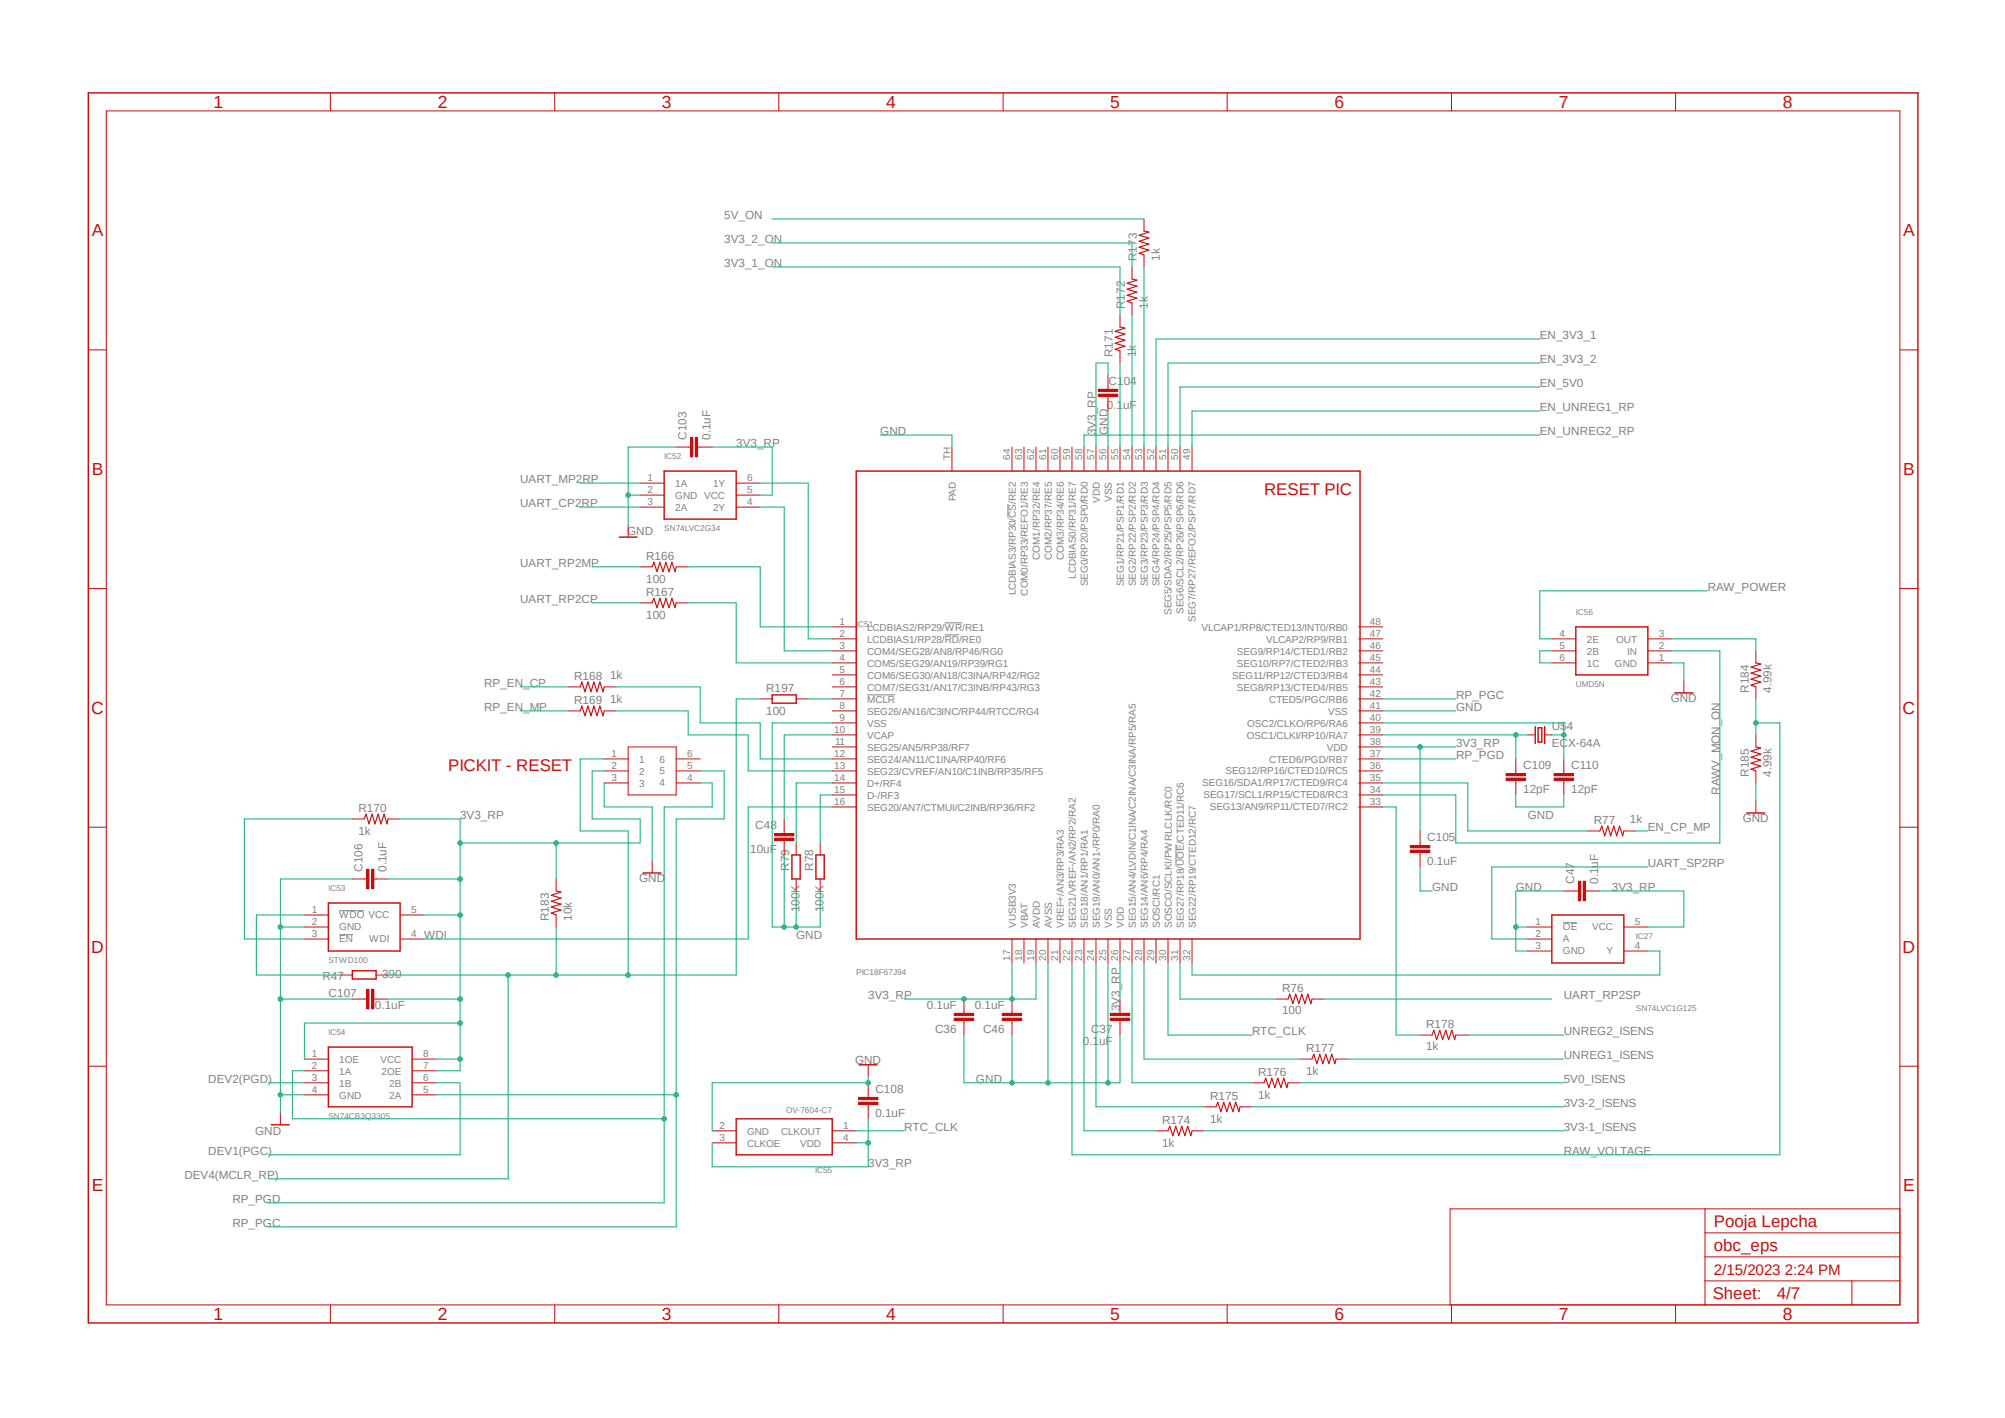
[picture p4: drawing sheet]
<svg xmlns="http://www.w3.org/2000/svg" width="297mm" height="210mm" viewBox="0 0 297 210" stroke-linecap="round" stroke-linejoin="round" font-family="sans-serif">
<path d="M12.7 13.5l271.7 182.8M284.4 13.5l-271.7 182.8" fill="none" stroke="#fff" stroke-width=".15"/>
<path d="M149.3 74.6v2.1M140 92.2h2.5M140 94h2.1M128.4 102.9h4.2M50.2 134.9h3.8M50.2 138.4h2.1M174.2 125.1v3.1M231.5 136.7h2.1" fill="none" stroke="#808080" stroke-width=".15"/>
<g fill="none" stroke="#c90d0c" stroke-width=".15">
<path d="M15.7 16.4h265.7v176.9h-265.7zM48.9 13.8v2.6M82.2 13.8v2.6M115.4 13.8v2.6M148.6 13.8v2.6M181.8 13.8v2.6M215 13.8v2.6M248.2 13.8v2.6M167.7 39.5v1.8M169.5 32.4v1.8M169.5 37.8v1.7M13.1 51.8h2.6"/>
<path d="M162.7 57.7h2.9v.3h-2.9zM162.7 58.4h2.9v.3h-2.9zM164.1 55.5v2.2M164.1 58.7v2.2M165.9 46.7v1.7M165.9 52v1.8M167.7 44.9v1.8M281.4 51.8h2.7M93 77.8v1.7M94.8 71.5h3.6M94.8 73.3h3.6M94.8 75.1h3.6"/>
<path d="M100.2 66.2h2.1M102.3 64.8h.3v2.8h-.3zM103 64.8h.3v2.8h-.3zM103.3 66.2h2.2M109.1 71.5h3.5M109.1 73.3h3.5M109.1 75.1h3.5M141 66.2v3.6M149.9 66.2v3.6M151.7 66.2v3.6M153.5 66.2v3.6M155.2 66.2v3.6"/>
<path d="M157 66.2v3.6M158.8 66.2v3.6M160.6 66.2v3.6M162.3 66.2v3.6M164.1 66.2v3.6M165.9 66.2v3.6M167.7 66.2v3.6M169.5 66.2v3.6M171.2 66.2v3.6M173 66.2v3.6M174.8 66.2v3.6M176.6 66.2v3.6"/>
<path d="M13.1 87.2h2.6M94.8 83.9h1.8M94.8 89.3h1.8M100.2 83.9h1.7M100.2 89.3h1.7M123.3 92.8h3.5M123.3 94.6h3.5M123.3 96.4h3.5M123.3 98.2h3.5M123.3 99.9h3.5M201.3 92.8h3.5M201.3 94.6h3.5"/>
<path d="M201.3 96.4h3.5M201.3 98.2h3.5M201.3 99.9h3.5M229.9 94.6h3.5M229.9 96.4h3.5M229.9 98.2h3.5M244.1 94.6h3.5M244.1 96.4h3.5M244.1 98.2h3.5M260.1 96.4v1.8M281.4 87.2h2.7M84.2 101.7h1.7"/>
<path d="M84.2 105.3h1.7M89.5 101.7h1.8M89.5 105.3h1.8M89.5 112.4h3.5M89.5 114.2h3.5M89.5 116h3.5M93 110.6h7.2v7.1h-7.2zM100.2 112.4h3.5M100.2 114.2h3.5M100.2 116h3.5M112.6 103.5h1.8M117.9 103.5h1.8"/>
<path d="M123.3 101.7h3.5M123.3 103.5h3.5M123.3 105.3h3.5M123.3 107.1h3.5M123.3 108.8h3.5M123.3 110.6h3.5M123.3 112.4h3.5M123.3 114.2h3.5M123.3 116h3.5M123.3 117.7h3.5M123.3 119.5h3.5M201.3 101.7h3.5"/>
<path d="M201.3 103.5h3.5M201.3 105.3h3.5M201.3 107.1h3.5M201.3 108.8h3.5M201.3 110.6h3.5M201.3 112.4h3.5M201.3 114.2h3.5M201.3 116h3.5M201.3 117.7h3.5M201.3 119.5h3.5M223.1 115.2h2.9v.4h-2.9zM223.1 114.6h2.9v.3h-2.9z"/>
<path d="M224.5 112.4v2.1M224.5 115.6v2.1M226.3 108.8h1.1M228.8 108.8h1.1M230.2 115.2h2.9v.4h-2.9zM230.2 114.6h2.9v.3h-2.9zM231.6 112.4v2.1M231.6 115.6v2.1M249.4 100.8v1.8M260.1 101.7v1.8M260.1 108.8v1.8M260.1 114.2v1.8"/>
<path d="M260.1 118.6v1.8M13.1 122.5h2.6M45.1 135.5h3.5M45.1 137.3h3.5M45.1 139.1h3.5M52.2 130.2h2.1M52.2 121.3h1.7M54.3 128.7h.4v2.9h-.4zM55 128.7h.4v2.9h-.4zM55.4 130.2h2.1M57.5 121.3h1.8M59.3 135.5h3.5"/>
<path d="M59.3 139.1h3.5M82.4 130.2v1.8M82.4 135.5v1.8M96.6 127.5v1.8M114.7 124.1h2.9v.4h-2.9zM114.7 123.4h2.9v.4h-2.9zM116.2 121.3v2.1M116.2 124.5v2.1M117.9 124.8v1.8M117.9 130.2v1.8M121.5 124.8v1.8M121.5 130.2v1.8"/>
<path d="M149.9 139.1v3.5M151.7 139.1v3.5M153.5 139.1v3.5M155.2 139.1v3.5M157 139.1v3.5M158.8 139.1v3.5M160.6 139.1v3.5M162.3 139.1v3.5M164.1 139.1v3.5M165.9 139.1v3.5M167.7 139.1v3.5M169.5 139.1v3.5"/>
<path d="M171.2 139.1v3.5M173 139.1v3.5M174.8 139.1v3.5M176.6 139.1v3.5M208.9 125.9h2.9v.3h-2.9zM208.9 125.2h2.9v.4h-2.9zM210.4 123.1v2.1M210.4 126.3v2.1M226.3 137.3h3.6M226.3 139.1h3.6M231.6 132h2.2M233.8 130.5h.3v2.9h-.3z"/>
<path d="M234.5 130.5h.4v2.9h-.4zM234.9 132h2.1M235.2 123.1h1.8M240.5 137.3h3.6M240.5 123.1h1.8M281.4 122.5h2.7M13.1 157.9h2.6M45.1 156.8h3.5M45.1 158.6h3.5M50.4 144.4h1.8M52.2 148h2.1M54.3 146.5h.4v2.9h-.4z"/>
<path d="M55 146.5h.4v2.9h-.4zM55.4 148h2.1M55.7 144.4h1.8M61 156.8h3.6M61 158.6h3.6M128.6 157.7v1.8M141.4 150.1h2.8v.3h-2.8zM141.4 150.8h2.8v.3h-2.8zM142.8 148v2.1M142.8 151.1v2.2M148.5 150.1h2.8v.3h-2.8zM148.5 150.8h2.8v.3h-2.8z"/>
<path d="M149.9 148v2.1M149.9 151.1v2.2M164.5 150.1h2.8v.3h-2.8zM164.5 150.8h2.8v.3h-2.8zM165.9 148v2.1M165.9 151.1v2.2M189 148h1.8M192.6 156.8h1.8M194.4 148h1.7M197.9 156.8h1.8M210.4 153.3h1.7M215.6 153.3h1.8"/>
<path d="M226.3 140.8h3.6M240.5 140.8h3.6M281.4 157.9h2.7M41.5 164.8v1.8M45.1 160.4h3.5M45.1 162.1h3.5M61 160.4h3.6M61 162.1h3.6M105.5 167.5h3.6M105.5 169.2h3.6M123.3 167.5h3.5M123.3 169.2h3.5"/>
<path d="M127.2 163.2h2.8v.4h-2.8zM127.2 162.5h2.8v.4h-2.8zM128.6 160.4v2.1M128.6 163.6v2.1M171.2 167.5h1.8M176.6 167.5h1.8M178.4 163.9h1.7M183.7 163.9h1.8M185.5 160.4h1.7M190.8 160.4h1.8M252.6 179v14.3M281.4 179h-66.6v14.3"/>
<path d="M48.9 193.3v2.6M82.2 193.3v2.6M115.4 193.3v2.6M148.6 193.3v2.6M181.8 193.3v2.6M215 193.3v2.6M248.2 193.3v2.6M252.6 189.7h28.8M252.6 186.1h28.8M252.6 182.6h28.8M274.3 189.7v3.6"/>
</g>
<g fill="none" stroke="#c90d0c" stroke-width=".21">
<path d="M13.1 13.8h271v182.1h-271zM91.7 79.5h2.7M98.4 69.8h10.7v7.1h-10.7zM126.8 69.8h74.7v69.3h-74.7zM233.4 92.8h10.7v7.1h-10.7zM114.4 102.9h3.5v1.2h-3.5zM227.4 107.6v2.5M227.8 107.8h.6v2.1h-.6zM228.8 107.6v2.5M248.1 102.6h2.7M48.6 133.7h10.7v7.1h-10.7zM95.2 129.3h2.7"/>
<path d="M117.3 126.6h1.2v3.6h-1.2zM120.9 126.6h1.2v3.6h-1.2zM229.9 135.5h10.6v7.1h-10.6zM258.7 120.4h2.7M48.6 155.1h12.4v8.8h-12.4zM52.2 143.8h3.5v1.2h-3.5zM127.3 157.7h2.6M40.2 166.6h2.6M109.1 165.7h14.2v5.3h-14.2z"/>
</g>
<g fill="none" stroke="#c90d0c" stroke-width=".34">
<path d="M162.7 57.8h2.9M162.7 58.5h2.9M102.4 64.8v2.8M103.2 64.8v2.8M223.1 115.4h2.9M223.1 114.7h2.9M230.2 115.4h2.9M230.2 114.7h2.9M54.5 128.7v2.9M55.2 128.7v2.9M114.7 124.3h2.9M114.7 123.6h2.9"/>
<path d="M208.9 126.1h2.9M208.9 125.4h2.9M234 130.5v2.9M234.7 130.5v2.9M54.5 146.5v2.9M55.2 146.5v2.9M141.4 150.2h2.8M141.4 151h2.8M148.5 150.2h2.8M148.5 151h2.8M164.5 150.2h2.8M164.5 151h2.8"/>
<path d="M127.2 163.4h2.8M127.2 162.7h2.8"/>
</g>
<g fill="none" stroke="#c90d0c" stroke-width=".17">
<path d="M169.5 34.2l.7 .2-1.5 .4 1.5 .5-1.5 .4 1.5 .5-1.5 .4 1.5 .4-1.5 .5 .8 .3M165.9 48.4l.7 .2-1.4 .5 1.4 .4-1.4 .5 1.4 .4-1.4 .4 1.4 .5-1.4 .4 .7 .3M167.7 41.3l.7 .2-1.4 .5 1.4 .4-1.4 .4 1.4 .5-1.4 .4 1.4 .5-1.4 .4 .7 .3M96.6 83.9l.3-.6 .4 1.4 .4-1.4 .5 1.4 .4-1.4 .5 1.4 .4-1.4 .5 1.4 .2-.8M96.6 89.3l.3-.7 .4 1.4 .4-1.4 .5 1.4 .4-1.4 .5 1.4 .4-1.4 .5 1.4 .2-.7M260.1 98.2l.7 .1-1.4 .5 1.4 .4-1.4 .5 1.4 .4-1.4 .5 1.4 .4-1.4 .5 .7 .2M85.9 101.7l.3-.7 .5 1.4 .4-1.4 .4 1.4 .5-1.4 .4 1.4 .5-1.4 .4 1.4 .2-.7M85.9 105.3l.3-.7 .5 1.4 .4-1.4 .4 1.4 .5-1.4 .4 1.4 .5-1.4 .4 1.4 .2-.7M260.1 110.6l.7 .2-1.4 .5 1.4 .4-1.4 .4 1.4 .5-1.4 .4 1.4 .5-1.4 .4 .7 .3M53.9 121.3l.3-.7 .5 1.4 .4-1.4 .4 1.4 .5-1.4 .4 1.4 .5-1.4 .4 1.4 .2-.7M82.4 132l.7 .1-1.4 .5 1.4 .4-1.4 .5 1.4 .4-1.4 .4 1.4 .5-1.4 .4 .7 .3M237 123.1l.3-.8 .4 1.5 .5-1.5 .4 1.5 .5-1.5 .4 1.5 .4-1.5 .5 1.5 .1-.7"/>
<path d="M190.8 148l.3-.8 .4 1.4 .4-1.4 .5 1.4 .4-1.4 .5 1.4 .4-1.4 .5 1.4 .2-.6M194.4 156.8l.2-.7 .5 1.4 .4-1.4 .5 1.4 .4-1.4 .4 1.4 .5-1.4 .4 1.4 .2-.7M212.1 153.3l.3-.7 .4 1.4 .5-1.4 .4 1.4 .5-1.4 .4 1.4 .5-1.4 .4 1.4 .1-.7M173 167.5l.3-.7 .4 1.4 .5-1.4 .4 1.4 .4-1.4 .5 1.4 .4-1.4 .5 1.4 .2-.7M180.1 163.9l.3-.7 .4 1.4 .5-1.4 .4 1.4 .5-1.4 .4 1.4 .4-1.4 .5 1.4 .2-.7M187.2 160.4l.3-.7 .5 1.4 .4-1.4 .4 1.4 .5-1.4 .4 1.4 .5-1.4 .4 1.4 .2-.7"/>
</g>
<path d="M93 73.3h1.8M100.2 66.2h-7.2v11.6" fill="none" stroke="#0dab76" stroke-width=".15"/>
<circle cx="93.1" cy="73.3" r=".33" fill="#0dab76"/>
<g fill="none" stroke="#0dab76" stroke-width=".15">
<path d="M41.5 137.3h3.6M52.2 130.2h-10.7v34.6"/>
<circle cx="93.1" cy="73.3" r=".33"/>
</g>
<circle cx="41.5" cy="137.3" r=".33" fill="#0dab76"/>
<g fill="none" stroke="#0dab76" stroke-width=".15">
<path d="M41.5 148h10.7"/>
<circle cx="41.5" cy="137.3" r=".33"/>
</g>
<circle cx="41.5" cy="148" r=".33" fill="#0dab76"/>
<g fill="none" stroke="#0dab76" stroke-width=".15">
<path d="M41.5 162.1h3.6"/>
<circle cx="41.5" cy="148" r=".33"/>
</g>
<circle cx="41.5" cy="162.1" r=".33" fill="#0dab76"/>
<g fill="none" stroke="#0dab76" stroke-width=".15">
<path d="M128.6 159.5v.9h-23.1v7.1"/>
<circle cx="41.5" cy="162.1" r=".33"/>
</g>
<circle cx="128.6" cy="160.4" r=".33" fill="#0dab76"/>
<g fill="none" stroke="#0dab76" stroke-width=".15">
<path d="M247.6 98.2h1.8v2.6M89.5 116v3.5h7.1v8M260.1 116v2.6M149.9 153.3v7.1M155.2 142.6v17.8h-12.4v-7.1"/>
<circle cx="128.6" cy="160.4" r=".33"/>
</g>
<circle cx="149.9" cy="160.4" r=".33" fill="#0dab76"/>
<g fill="none" stroke="#0dab76" stroke-width=".15">
<path d="M165.9 153.3v7.1h-1.8"/>
<circle cx="149.9" cy="160.4" r=".33"/>
</g>
<circle cx="155.2" cy="160.4" r=".33" fill="#0dab76"/>
<g fill="none" stroke="#0dab76" stroke-width=".15">
<path d="M164.1 142.6v17.8h-8.9"/>
<circle cx="155.2" cy="160.4" r=".33"/>
</g>
<circle cx="164.1" cy="160.4" r=".33" fill="#0dab76"/>
<g fill="none" stroke="#0dab76" stroke-width=".15">
<path d="M204.8 105.3h10.8M224.5 117.7v1.8h7.1v-1.8M210.4 128.4v3.6h1.7M224.5 137.3h1.8M231.6 132h-7.1v8.8h1.8"/>
<circle cx="164.1" cy="160.4" r=".33"/>
</g>
<circle cx="224.5" cy="137.3" r=".33" fill="#0dab76"/>
<g fill="none" stroke="#0dab76" stroke-width=".15">
<path d="M164.1 60.9v5.3M116.2 126.6v10.7h5.3v-5.3M117.9 132v5.3"/>
<circle cx="224.5" cy="137.3" r=".33"/>
</g>
<circle cx="117.9" cy="137.3" r=".33" fill="#0dab76"/>
<g fill="none" stroke="#0dab76" stroke-width=".15">
<path d="M123.3 107.1h-8.9v30.2h1.8"/>
<circle cx="117.9" cy="137.3" r=".33"/>
</g>
<circle cx="116.2" cy="137.3" r=".33" fill="#0dab76"/>
<g fill="none" stroke="#0dab76" stroke-width=".15">
<path d="M114.4 32.4h55.1M114.4 39.5h51.5v7.2M228.1 50.2h-56.9v16M228.1 57.3h-53.3v8.9M105.5 66.2h8.9v7.1h-1.8M130.4 64.4h10.6v1.8M57.5 130.2h10.7v28.4h-3.6M57.5 148h10.7"/>
<circle cx="116.2" cy="137.3" r=".33"/>
</g>
<circle cx="68.2" cy="148" r=".33" fill="#0dab76"/>
<g fill="none" stroke="#0dab76" stroke-width=".15">
<path d="M68.2 151.5h-23.1v5.3"/>
<circle cx="68.2" cy="148" r=".33"/>
</g>
<circle cx="68.2" cy="151.5" r=".33" fill="#0dab76"/>
<g fill="none" stroke="#0dab76" stroke-width=".15">
<path d="M62.8 135.5h5.4"/>
<circle cx="68.2" cy="151.5" r=".33"/>
</g>
<circle cx="68.2" cy="135.5" r=".33" fill="#0dab76"/>
<g fill="none" stroke="#0dab76" stroke-width=".15">
<path d="M68.2 124.8v5.4"/>
<circle cx="68.2" cy="135.5" r=".33"/>
</g>
<circle cx="68.2" cy="130.2" r=".33" fill="#0dab76"/>
<g fill="none" stroke="#0dab76" stroke-width=".15">
<path d="M59.3 121.3h8.9v3.5"/>
<circle cx="68.2" cy="130.2" r=".33"/>
</g>
<circle cx="68.2" cy="124.8" r=".33" fill="#0dab76"/>
<g fill="none" stroke="#0dab76" stroke-width=".15">
<path d="M94.8 121.3v3.5h-26.6M64.6 156.8h3.6"/>
<circle cx="68.2" cy="124.8" r=".33"/>
</g>
<circle cx="68.2" cy="156.8" r=".33" fill="#0dab76"/>
<g fill="none" stroke="#0dab76" stroke-width=".15">
<path d="M82.4 124.8v5.4"/>
<circle cx="68.2" cy="156.8" r=".33"/>
</g>
<circle cx="82.4" cy="124.8" r=".33" fill="#0dab76"/>
<g fill="none" stroke="#0dab76" stroke-width=".15">
<path d="M89.5 114.2h-1.8v7.1h7.1M126.8 169.2h1.8M128.6 165.7v7.1"/>
<circle cx="82.4" cy="124.8" r=".33"/>
</g>
<circle cx="128.6" cy="169.2" r=".33" fill="#0dab76"/>
<g fill="none" stroke="#0dab76" stroke-width=".15">
<path d="M149.9 142.6v5.4h-7.1M105.5 169.2v3.6h23.1"/>
<circle cx="128.6" cy="169.2" r=".33"/>
</g>
<circle cx="149.9" cy="148" r=".33" fill="#0dab76"/>
<g fill="none" stroke="#0dab76" stroke-width=".15">
<path d="M133.9 148h8.9"/>
<circle cx="149.9" cy="148" r=".33"/>
</g>
<circle cx="142.8" cy="148" r=".33" fill="#0dab76"/>
<g fill="none" stroke="#0dab76" stroke-width=".15">
<path d="M204.8 110.6h10.8M210.4 110.6v12.5M153.5 142.6v5.4h-3.6M165.9 142.6v5.4"/>
<circle cx="142.8" cy="148" r=".33"/>
</g>
<circle cx="210.4" cy="110.6" r=".33" fill="#0dab76"/>
<g fill="none" stroke="#0dab76" stroke-width=".15">
<path d="M164.1 55.5v-1.7h-1.8v12.4M85.9 71.5h8.9M87.7 83.9h7.1M253 87.5h-24.9v7.1h1.8M98.4 119.5v58.6M123.3 119.5h-12.5v19.6h-48M52.2 121.3h-16v17.8h8.9M237 132h12.4v5.3h-5.3M45.1 158.6h-1.8v7.1h55.1M199.7 156.8h31.9M217.4 153.3h14.2M178.4 167.5h53.2"/>
<path d="M192.6 160.4h39"/>
<circle cx="210.4" cy="110.6" r=".33"/>
</g>
<circle cx="98.4" cy="165.7" r=".33" fill="#0dab76"/>
<g fill="none" stroke="#0dab76" stroke-width=".15">
<path d="M103.7 116h1.8v3.5h-7.1M204.8 112.4h10.8M100.2 121.3v60.4M39.8 178.1h58.6M64.6 162.1h35.6"/>
<circle cx="98.4" cy="165.7" r=".33"/>
</g>
<circle cx="100.2" cy="162.1" r=".33" fill="#0dab76"/>
<g fill="none" stroke="#0dab76" stroke-width=".15">
<path d="M103.7 114.2h3.6v7.1h-7.1M204.8 103.5h10.8M82.4 137.3v7.1h-7.1M93 123.1v21.3M39.8 160.4h5.3M39.8 181.7h60.4"/>
<circle cx="100.2" cy="162.1" r=".33"/>
</g>
<circle cx="82.4" cy="144.4" r=".33" fill="#0dab76"/>
<g fill="none" stroke="#0dab76" stroke-width=".15">
<path d="M75.3 144.4v30.2"/>
<circle cx="82.4" cy="144.4" r=".33"/>
</g>
<circle cx="75.3" cy="144.4" r=".33" fill="#0dab76"/>
<g fill="none" stroke="#0dab76" stroke-width=".15">
<path d="M89.5 112.4h-3.6v10.7h7.1M82.4 144.4h26.7M39.8 174.6h35.5"/>
<circle cx="75.3" cy="144.4" r=".33"/>
</g>
<circle cx="93.1" cy="144.4" r=".33" fill="#0dab76"/>
<g fill="none" stroke="#0dab76" stroke-width=".15">
<path d="M112.6 103.5h-3.5v40.9M204.8 107.1h26.8v5.3M229.9 108.8h1.7M57.5 144.4h17.8M64.6 160.4h3.6v10.6h-28.4"/>
<circle cx="93.1" cy="144.4" r=".33"/>
</g>
<circle cx="231.7" cy="108.8" r=".33" fill="#0dab76"/>
<g fill="none" stroke="#0dab76" stroke-width=".15">
<path d="M204.8 108.8h21.5M224.5 108.8v3.6"/>
<circle cx="231.7" cy="108.8" r=".33"/>
</g>
<circle cx="224.5" cy="108.8" r=".33" fill="#0dab76"/>
<g fill="none" stroke="#0dab76" stroke-width=".15">
<path d="M229.9 96.4h-1.8v1.8h1.8M247.6 96.4h7.2v28.4h-39.2v-7.1h-10.8M260.1 103.5v5.3M260.1 107.1h3.6"/>
<circle cx="224.5" cy="108.8" r=".33"/>
</g>
<circle cx="260.1" cy="107.1" r=".33" fill="#0dab76"/>
<g fill="none" stroke="#0dab76" stroke-width=".15">
<path d="M114.4 36h53.3v3.5M169.5 39.5v26.7M165.9 53.8v12.4M167.7 46.7v19.5M228.1 53.8h-55.1v12.4M85.9 75.1h8.9M112.6 71.5h7.1v23.1h3.6M112.6 75.1h3.6v21.3h7.1M228.1 64.4h-67.5v1.8M228.1 60.9h-51.5v5.3M87.7 89.3h7.1M101.9 89.3h7.2v8.9h14.2"/>
<path d="M101.9 83.9h10.7v8.9h10.7M247.6 94.6h12.5v1.8M77 101.7h7.2M77 105.3h7.2M91.3 101.7h12.4v5.4h8.9v5.3h10.7M91.3 105.3h10.6v3.5h8.9v5.4h12.5M119.7 103.5h3.6M123.3 108.8h-7.1v12.5M123.3 116h-5.4v8.8M123.3 117.7h-1.8v7.1M204.8 119.5h2v33.8h3.6M204.8 116h12.6v7.1h17.8"/>
<path d="M263.7 107.1v63.9h-104.9v-28.4M45.1 135.5h-7.1v8.9h12.4M242.3 123.1h1.8M244.1 128.4h-23.1v10.7h5.3M160.6 142.6v24.9h10.6M162.3 142.6v21.3h16.1M167.7 142.6v17.8h17.8M169.5 142.6v14.2h23.1M173 142.6v10.7h12.5M174.8 142.6v5.4h14.2M196.1 148h33.8M244.1 140.8h1.8v3.6h-69.3v-1.8"/>
<path d="M126.8 167.5h7.1M185.5 163.9h46.1"/>
<circle cx="260.1" cy="107.1" r=".33"/>
</g>
<g font-size="2.6" fill="#c90d0c">
<text x="31.6" y="16">1</text>
<text x="64.9" y="16">2</text>
<text x="98" y="16">3</text>
<text x="131.3" y="16">4</text>
<text x="164.5" y="16">5</text>
<text x="197.7" y="16">6</text>
<text x="230.9" y="16">7</text>
<text x="264.1" y="16">8</text>
<text x="13.6" y="35">A</text>
<text x="281.9" y="35">A</text>
<text x="13.6" y="70.4">B</text>
<text x="281.9" y="70.4">B</text>
<text x="13.5" y="105.7">C</text>
<text x="281.8" y="105.7">C</text>
<text x="13.5" y="141.1">D</text>
<text x="281.8" y="141.1">D</text>
<text x="13.6" y="176.4">E</text>
<text x="281.9" y="176.4">E</text>
<text x="31.6" y="195.5">1</text>
<text x="64.9" y="195.5">2</text>
<text x="98" y="195.5">3</text>
<text x="131.3" y="195.5">4</text>
<text x="164.5" y="195.5">5</text>
<text x="197.7" y="195.5">6</text>
<text x="230.9" y="195.5">7</text>
<text x="264.1" y="195.5">8</text>
</g>
<g font-size="2.5" fill="#c90d0c">
<text x="187.2" y="73.3">RESET PIC</text>
<text x="66.4" y="114.2">PICKIT - RESET</text>
<text x="253.9" y="181.7">Pooja Lepcha</text>
<text x="253.9" y="185.3">obc_eps</text>
<text x="253.7" y="192.4">Sheet:</text>
<text x="263.2" y="192.4">4/7</text>
</g>
<text font-size="2.2" fill="#c90d0c" x="253.9" y="188.8">2/15/2023 2:24 PM</text>
<g font-size="1.7" fill="#808080">
<text x="107.3" y="32.4">5V_ON</text>
<text x="107.3" y="36">3V3_2_ON</text>
<text x="107.3" y="39.5">3V3_1_ON</text>
<text x="168.4" y="38.6" transform="rotate(-90 168.4 38.6)">R173</text>
<text x="171.8" y="38.6" transform="rotate(-90 171.8 38.6)">1k</text>
<text x="166.6" y="45.8" transform="rotate(-90 166.6 45.8)">R172</text>
<text x="170" y="45.8" transform="rotate(-90 170 45.8)">1k</text>
<text x="164.8" y="52.9" transform="rotate(-90 164.8 52.9)">R171</text>
<text x="168.2" y="52.9" transform="rotate(-90 168.2 52.9)">1k</text>
<text x="228.1" y="50.2">EN_3V3_1</text>
<text x="228.1" y="53.8">EN_3V3_2</text>
<text x="164.2" y="57">C104</text>
<text x="228.1" y="57.3">EN_5V0</text>
<text x="101.7" y="65.2" transform="rotate(-90 101.7 65.2)">C103</text>
<text x="105.2" y="65.2" transform="rotate(-90 105.2 65.2)">0.1uF</text>
<text x="130.4" y="64.4">GND</text>
<text x="162.3" y="64.4" transform="rotate(-90 162.3 64.4)">3V3_RP</text>
<text x="164" y="60.6">0.1uF</text>
<text x="164.1" y="64.4" transform="rotate(-90 164.1 64.4)">GND</text>
<text x="228.1" y="64.4">EN_UNREG2_RP</text>
<text x="228.1" y="60.9">EN_UNREG1_RP</text>
<text x="77" y="71.5">UART_MP2RP</text>
<text x="109.1" y="66.2">3V3_RP</text>
<text x="77" y="75.1">UART_CP2RP</text>
<text x="77" y="83.9">UART_RP2MP</text>
<text x="92.9" y="79.2">GND</text>
<text x="95.7" y="82.9">R166</text>
<text x="77" y="89.3">UART_RP2CP</text>
<text x="95.7" y="86.3">100</text>
<text x="95.7" y="88.3">R167</text>
<text x="253" y="87.5">RAW_POWER</text>
<text x="95.7" y="91.6">100</text>
<text x="71.7" y="101.7">RP_EN_CP</text>
<text x="85" y="100.7">R168</text>
<text x="90.4" y="100.5">1k</text>
<text x="71.7" y="105.3">RP_EN_MP</text>
<text x="85" y="104.2">R169</text>
<text x="90.4" y="104.1">1k</text>
<text x="113.5" y="105.8">100</text>
<text x="113.5" y="102.4">R197</text>
<text x="215.7" y="105.3">GND</text>
<text x="215.7" y="103.5">RP_PGC</text>
<text x="247.5" y="104">GND</text>
<text x="259" y="102.6" transform="rotate(-90 259 102.6)">R184</text>
<text x="262.4" y="102.6" transform="rotate(-90 262.4 102.6)">4.99k</text>
<text x="215.7" y="110.6">3V3_RP</text>
<text x="215.7" y="112.4">RP_PGD</text>
<text x="225.6" y="113.9">C109</text>
<text x="229.9" y="110.6">ECX-64A</text>
<text x="229.9" y="108.1">U$4</text>
<text x="232.7" y="113.9">C110</text>
<text x="225.6" y="117.5">12pF</text>
<text x="232.7" y="117.5">12pF</text>
<text x="254.8" y="117.7" transform="rotate(-90 254.8 117.7)">RAWV_MON_ON</text>
<text x="259" y="115.1" transform="rotate(-90 259 115.1)">R185</text>
<text x="262.4" y="115.1" transform="rotate(-90 262.4 115.1)">4.99k</text>
<text x="53.1" y="123.6">1k</text>
<text x="53.1" y="120.2">R170</text>
<text x="68.2" y="121.3">3V3_RP</text>
<text x="111.9" y="122.8">C48</text>
<text x="211.4" y="124.6">C105</text>
<text x="226.3" y="121.3">GND</text>
<text x="236.1" y="122">R77</text>
<text x="241.4" y="121.8">1k</text>
<text x="244.1" y="123.1">EN_CP_MP</text>
<text x="258.1" y="121.8">GND</text>
<text x="53.7" y="129.1" transform="rotate(-90 53.7 129.1)">C106</text>
<text x="57.2" y="129.1" transform="rotate(-90 57.2 129.1)">0.1uF</text>
<text x="94.7" y="130.7">GND</text>
<text x="111.1" y="126.4">10uF</text>
<text x="116.9" y="128.9" transform="rotate(-90 116.9 128.9)">R79</text>
<text x="120.4" y="128.9" transform="rotate(-90 120.4 128.9)">R78</text>
<text x="211.4" y="128.1">0.1uF</text>
<text x="212.1" y="132">GND</text>
<text x="224.5" y="132">GND</text>
<text x="233.2" y="130.9" transform="rotate(-90 233.2 130.9)">C47</text>
<text x="236.7" y="130.9" transform="rotate(-90 236.7 130.9)">0.1uF</text>
<text x="238.8" y="132">3V3_RP</text>
<text x="244.1" y="128.4">UART_SP2RP</text>
<text x="81.3" y="136.4" transform="rotate(-90 81.3 136.4)">R183</text>
<text x="84.7" y="136.4" transform="rotate(-90 84.7 136.4)">10k</text>
<text x="118.4" y="135.1" transform="rotate(-90 118.4 135.1)">100K</text>
<text x="122" y="135.1" transform="rotate(-90 122 135.1)">100K</text>
<text x="62.8" y="139.1">WDI</text>
<text x="117.9" y="139.1">GND</text>
<text x="47.8" y="145.1">R47</text>
<text x="48.7" y="147.7">C107</text>
<text x="55.5" y="149.4">0.1uF</text>
<text x="56.6" y="144.9">390</text>
<text x="128.6" y="148">3V3_RP</text>
<text x="137.3" y="149.4">0.1uF</text>
<text x="144.4" y="149.4">0.1uF</text>
<text x="165.9" y="149.7" transform="rotate(-90 165.9 149.7)">3V3_RP</text>
<text x="189.9" y="146.9">R76</text>
<text x="231.6" y="148">UART_RP2SP</text>
<text x="138.5" y="153">C36</text>
<text x="145.6" y="153">C46</text>
<text x="160.4" y="154.8">0.1uF</text>
<text x="161.6" y="153">C37</text>
<text x="185.5" y="153.3">RTC_CLK</text>
<text x="189.9" y="150.2">100</text>
<text x="193.5" y="155.8">R177</text>
<text x="211.2" y="155.6">1k</text>
<text x="211.2" y="152.2">R178</text>
<text x="231.6" y="153.3">UNREG2_ISENS</text>
<text x="30.9" y="160.4">DEV2(PGD)</text>
<text x="126.7" y="157.5">GND</text>
<text x="129.7" y="161.9">C108</text>
<text x="144.6" y="160.4">GND</text>
<text x="186.4" y="159.3">R176</text>
<text x="193.5" y="159.1">1k</text>
<text x="231.6" y="156.8">UNREG1_ISENS</text>
<text x="231.6" y="160.4">5V0_ISENS</text>
<text x="129.7" y="165.4">0.1uF</text>
<text x="133.9" y="167.5">RTC_CLK</text>
<text x="172.1" y="166.5">R174</text>
<text x="179.2" y="166.2">1k</text>
<text x="179.2" y="162.9">R175</text>
<text x="186.4" y="162.7">1k</text>
<text x="231.6" y="167.5">3V3-1_ISENS</text>
<text x="231.6" y="163.9">3V3-2_ISENS</text>
<text x="30.9" y="171">DEV1(PGC)</text>
<text x="37.8" y="168">GND</text>
<text x="128.6" y="172.8">3V3_RP</text>
<text x="172.1" y="169.8">1k</text>
<text x="231.6" y="171">RAW_VOLTAGE</text>
<text x="27.3" y="174.6">DEV4(MCLR_RP)</text>
<text x="34.4" y="178.1">RP_PGD</text>
<text x="34.4" y="181.7">RP_PGC</text>
</g>
<g font-size="1.5" fill="#808080">
<text x="95.9" y="71.3">1</text>
<text x="110.7" y="71.3">6</text>
<text x="140.8" y="68.1" transform="rotate(-90 140.8 68.1)">TH</text>
<text x="149.6" y="68.1" transform="rotate(-90 149.6 68.1)">64</text>
<text x="151.4" y="68.1" transform="rotate(-90 151.4 68.1)">63</text>
<text x="153.2" y="68.1" transform="rotate(-90 153.2 68.1)">62</text>
<text x="155" y="68.1" transform="rotate(-90 155 68.1)">61</text>
<text x="156.8" y="68.1" transform="rotate(-90 156.8 68.1)">60</text>
<text x="158.5" y="68.1" transform="rotate(-90 158.5 68.1)">59</text>
<text x="160.3" y="68.1" transform="rotate(-90 160.3 68.1)">58</text>
<text x="162.1" y="68.1" transform="rotate(-90 162.1 68.1)">57</text>
<text x="163.9" y="68.1" transform="rotate(-90 163.9 68.1)">56</text>
<text x="165.7" y="68.1" transform="rotate(-90 165.7 68.1)">55</text>
<text x="167.4" y="68.1" transform="rotate(-90 167.4 68.1)">54</text>
<text x="169.2" y="68.1" transform="rotate(-90 169.2 68.1)">53</text>
<text x="171" y="68.1" transform="rotate(-90 171 68.1)">52</text>
<text x="172.8" y="68.1" transform="rotate(-90 172.8 68.1)">51</text>
<text x="174.5" y="68.1" transform="rotate(-90 174.5 68.1)">50</text>
<text x="176.3" y="68.1" transform="rotate(-90 176.3 68.1)">49</text>
<text x="95.9" y="73.1">2</text>
<text x="95.9" y="74.8">3</text>
<text x="100" y="72.1">1A</text>
<text x="100" y="73.8">GND VCC</text>
<text x="100" y="75.6">2A</text>
<text x="105.6" y="75.6">2Y</text>
<text x="105.6" y="72.1">1Y</text>
<text x="110.7" y="74.8">4</text>
<text x="110.7" y="73.1">5</text>
<text x="141.6" y="74.3" transform="rotate(-90 141.6 74.3)">PAD</text>
<text x="162.9" y="74.5" transform="rotate(-90 162.9 74.5)">VDD</text>
<text x="164.7" y="74.3" transform="rotate(-90 164.7 74.3)">VSS</text>
<text x="154" y="82.9" transform="rotate(-90 154 82.9)">COM1/RP32/RE4</text>
<text x="155.8" y="82.9" transform="rotate(-90 155.8 82.9)">COM2/RP37/RE5</text>
<text x="157.6" y="82.9" transform="rotate(-90 157.6 82.9)">COM3/RP34/RE6</text>
<text x="150.5" y="88.2" transform="rotate(-90 150.5 88.2)">LCDBIAS3/RP30/CS/RE2</text>
<text x="152.2" y="88.2" transform="rotate(-90 152.2 88.2)">COM0/RP33/REFO1/RE3</text>
<text x="159.3" y="85.7" transform="rotate(-90 159.3 85.7)">LCDBIAS0/RP31/RE7</text>
<text x="161.1" y="86.8" transform="rotate(-90 161.1 86.8)">SEG0/RP20/PSP0/RD0</text>
<text x="166.5" y="86.8" transform="rotate(-90 166.5 86.8)">SEG1/RP21/PSP1/RD1</text>
<text x="168.2" y="86.8" transform="rotate(-90 168.2 86.8)">SEG2/RP22/PSP2/RD2</text>
<text x="170" y="86.8" transform="rotate(-90 170 86.8)">SEG3/RP23/PSP3/RD3</text>
<text x="171.7" y="86.8" transform="rotate(-90 171.7 86.8)">SEG4/RP24/PSP4/RD4</text>
<text x="124.4" y="92.6">1</text>
<text x="124.4" y="94.4">2</text>
<text x="128.4" y="93.4">LCDBIAS2/RP29/WR/RE1</text>
<text x="128.4" y="95.2">LCDBIAS1/RP28/RD/RE0</text>
<text x="173.5" y="91.1" transform="rotate(-90 173.5 91.1)">SEG5/SDA2/RP25/PSP5/RD5</text>
<text x="175.3" y="90.9" transform="rotate(-90 175.3 90.9)">SEG6/SCL2/RP26/PSP6/RD6</text>
<text x="177.1" y="92.1" transform="rotate(-90 177.1 92.1)">SEG7/RP27/REFO2/PSP7/RD7</text>
<text x="178" y="93.4">VLCAP1/RP8/CTED13/INT0/RB0</text>
<text x="187.5" y="95.2">VLCAP2/RP9/RB1</text>
<text x="202.9" y="94.4">47</text>
<text x="202.9" y="92.6">48</text>
<text x="231" y="94.4">4</text>
<text x="235.1" y="95.2">2E</text>
<text x="239.4" y="95.2">OUT</text>
<text x="245.7" y="94.4">3</text>
<text x="124.4" y="96.1">3</text>
<text x="124.4" y="97.9">4</text>
<text x="124.4" y="99.7">5</text>
<text x="124.4" y="101.5">6</text>
<text x="128.4" y="96.9">COM4/SEG28/AN8/RP46/RG0</text>
<text x="128.4" y="98.7">COM5/SEG29/AN19/RP39/RG1</text>
<text x="128.4" y="100.5">COM6/SEG30/AN18/C3INA/RP42/RG2</text>
<text x="182.5" y="100.5">SEG11/RP12/CTED3/RB4</text>
<text x="183.2" y="98.7">SEG10/RP7/CTED2/RB3</text>
<text x="183.2" y="96.9">SEG9/RP14/CTED1/RB2</text>
<text x="202.9" y="101.5">43</text>
<text x="202.9" y="99.7">44</text>
<text x="202.9" y="97.9">45</text>
<text x="202.9" y="96.1">46</text>
<text x="231" y="97.9">6</text>
<text x="231" y="96.1">5</text>
<text x="235.1" y="98.7">1C</text>
<text x="235.1" y="96.9">2B</text>
<text x="239.2" y="98.7">GND</text>
<text x="241" y="96.9">IN</text>
<text x="245.7" y="97.9">1</text>
<text x="245.7" y="96.1">2</text>
<text x="124.4" y="103.3">7</text>
<text x="124.4" y="105">8</text>
<text x="124.4" y="106.8">9</text>
<text x="128.4" y="102.3">COM7/SEG31/AN17/C3INB/RP43/RG3</text>
<text x="128.4" y="104.1">MCLR</text>
<text x="128.4" y="105.8">SEG26/AN16/C3INC/RP44/RTCC/RG4</text>
<text x="128.4" y="107.6">VSS</text>
<text x="183.2" y="102.3">SEG8/RP13/CTED4/RB5</text>
<text x="184.7" y="107.6">OSC2/CLKO/RP6/RA6</text>
<text x="188" y="104.1">CTED5/PGC/RB6</text>
<text x="196.7" y="105.8">VSS</text>
<text x="202.9" y="106.8">40</text>
<text x="202.9" y="105">41</text>
<text x="202.9" y="103.3">42</text>
<text x="90.6" y="112.1">1</text>
<text x="90.6" y="113.9">2</text>
<text x="94.7" y="112.9">1</text>
<text x="97.7" y="112.9">6</text>
<text x="101.8" y="113.9">5</text>
<text x="101.8" y="112.1">6</text>
<text x="123.6" y="108.6">10</text>
<text x="123.6" y="112.1">12</text>
<text x="123.6" y="113.9">13</text>
<text x="123.7" y="110.4">11</text>
<text x="128.4" y="109.4">VCAP</text>
<text x="128.4" y="111.2">SEG25/AN5/RP38/RF7</text>
<text x="128.4" y="112.9">SEG24/AN11/C1INA/RP40/RF6</text>
<text x="184.7" y="109.4">OSC1/CLKI/RP10/RA7</text>
<text x="188" y="112.9">CTED6/PGD/RB7</text>
<text x="196.6" y="111.2">VDD</text>
<text x="202.9" y="113.9">36</text>
<text x="202.9" y="112.1">37</text>
<text x="202.9" y="110.4">38</text>
<text x="202.9" y="108.6">39</text>
<text x="90.6" y="115.7">3</text>
<text x="94.7" y="114.7">2</text>
<text x="94.7" y="116.5">3</text>
<text x="97.7" y="116.5">4</text>
<text x="97.7" y="114.7">5</text>
<text x="101.8" y="115.7">4</text>
<text x="123.6" y="115.7">14</text>
<text x="123.6" y="117.5">15</text>
<text x="123.6" y="119.3">16</text>
<text x="128.4" y="114.7">SEG23/CVREF/AN10/C1INB/RP35/RF5</text>
<text x="128.4" y="116.5">D+/RF4</text>
<text x="128.4" y="118.3">D-/RF3</text>
<text x="178.1" y="116.5">SEG16/SDA1/RP17/CTED9/RC4</text>
<text x="178.3" y="118.2">SEG17/SCL1/RP15/CTED8/RC3</text>
<text x="181.5" y="114.7">SEG12/RP16/CTED10/RC5</text>
<text x="202.9" y="119.3">33</text>
<text x="202.9" y="117.5">34</text>
<text x="202.9" y="115.7">35</text>
<text x="128.4" y="120.1">SEG20/AN7/CTMUI/C2INB/RP36/RF2</text>
<text x="179.2" y="120">SEG13/AN9/RP11/CTED7/RC2</text>
<text x="46.2" y="135.3">1</text>
<text x="46.2" y="137">2</text>
<text x="50.2" y="136">WDO VCC</text>
<text x="50.2" y="137.8">GND</text>
<text x="60.9" y="135.3">5</text>
<text x="150.5" y="137.4" transform="rotate(-90 150.5 137.4)">VUSB3V3</text>
<text x="152.2" y="137.4" transform="rotate(-90 152.2 137.4)">VBAT</text>
<text x="154" y="137.4" transform="rotate(-90 154 137.4)">AVDD</text>
<text x="155.8" y="137.4" transform="rotate(-90 155.8 137.4)">AVSS</text>
<text x="157.6" y="137.4" transform="rotate(-90 157.6 137.4)">VREF+/AN3/RP3/RA3</text>
<text x="159.3" y="137.4" transform="rotate(-90 159.3 137.4)">SEG21/VREF-/AN2/RP2/RA2</text>
<text x="161.1" y="137.4" transform="rotate(-90 161.1 137.4)">SEG18/AN1/RP1/RA1</text>
<text x="162.9" y="137.4" transform="rotate(-90 162.9 137.4)">SEG19/AN0/AN1-/RP0/RA0</text>
<text x="164.7" y="137.4" transform="rotate(-90 164.7 137.4)">VSS</text>
<text x="166.5" y="137.4" transform="rotate(-90 166.5 137.4)">VDD</text>
<text x="168.2" y="137.4" transform="rotate(-90 168.2 137.4)">SEG15/AN4/LVDIN/C1INA/C2INA/C3INA/RP5/RA5</text>
<text x="170" y="137.4" transform="rotate(-90 170 137.4)">SEG14/AN6/RP4/RA4</text>
<text x="171.8" y="137.4" transform="rotate(-90 171.8 137.4)">SOSCI/RC1</text>
<text x="173.6" y="137.4" transform="rotate(-90 173.6 137.4)">SOSCO/SCLKI/PWRLCLK/RC0</text>
<text x="175.3" y="137.4" transform="rotate(-90 175.3 137.4)">SEG27/RP18/UOE/CTED11/RC6</text>
<text x="177.1" y="137.4" transform="rotate(-90 177.1 137.4)">SEG22/RP19/CTED12/RC7</text>
<text x="227.5" y="137">1</text>
<text x="231.5" y="137.8">OE</text>
<text x="235.8" y="137.8">VCC</text>
<text x="242.2" y="137">5</text>
<text x="46.2" y="138.8">3</text>
<text x="50.2" y="139.6">EN</text>
<text x="54.7" y="139.6">WDI</text>
<text x="60.9" y="138.8">4</text>
<text x="149.6" y="142.3" transform="rotate(-90 149.6 142.3)">17</text>
<text x="151.4" y="142.3" transform="rotate(-90 151.4 142.3)">18</text>
<text x="153.2" y="142.3" transform="rotate(-90 153.2 142.3)">19</text>
<text x="155" y="142.3" transform="rotate(-90 155 142.3)">20</text>
<text x="156.8" y="142.3" transform="rotate(-90 156.8 142.3)">21</text>
<text x="158.5" y="142.3" transform="rotate(-90 158.5 142.3)">22</text>
<text x="160.3" y="142.3" transform="rotate(-90 160.3 142.3)">23</text>
<text x="162.1" y="142.3" transform="rotate(-90 162.1 142.3)">24</text>
<text x="163.9" y="142.3" transform="rotate(-90 163.9 142.3)">25</text>
<text x="165.7" y="142.3" transform="rotate(-90 165.7 142.3)">26</text>
<text x="167.4" y="142.3" transform="rotate(-90 167.4 142.3)">27</text>
<text x="169.2" y="142.3" transform="rotate(-90 169.2 142.3)">28</text>
<text x="171" y="142.3" transform="rotate(-90 171 142.3)">29</text>
<text x="172.8" y="142.3" transform="rotate(-90 172.8 142.3)">30</text>
<text x="174.5" y="142.3" transform="rotate(-90 174.5 142.3)">31</text>
<text x="176.3" y="142.3" transform="rotate(-90 176.3 142.3)">32</text>
<text x="227.5" y="138.8">2</text>
<text x="227.5" y="140.6">3</text>
<text x="231.5" y="139.6">A</text>
<text x="231.5" y="141.4">GND</text>
<text x="238" y="141.4">Y</text>
<text x="242.2" y="140.6">4</text>
<text x="46.2" y="156.6">1</text>
<text x="46.2" y="158.4">2</text>
<text x="46.2" y="160.1">3</text>
<text x="46.2" y="161.9">4</text>
<text x="50.2" y="157.4">1OE</text>
<text x="50.2" y="159.1">1A</text>
<text x="50.2" y="160.9">1B</text>
<text x="56.3" y="157.4">VCC</text>
<text x="56.5" y="159.1">2OE</text>
<text x="57.7" y="160.9">2B</text>
<text x="62.7" y="161.9">5</text>
<text x="62.7" y="160.1">6</text>
<text x="62.7" y="158.4">7</text>
<text x="62.7" y="156.6">8</text>
<text x="50.2" y="162.7">GND</text>
<text x="57.7" y="162.7">2A</text>
<text x="106.6" y="167.3">2</text>
<text x="124.9" y="167.3">1</text>
<text x="106.6" y="169">3</text>
<text x="110.7" y="168">GND</text>
<text x="110.7" y="169.8">CLKOE</text>
<text x="115.7" y="168">CLKOUT</text>
<text x="118.5" y="169.8">VDD</text>
<text x="124.9" y="169">4</text>
</g>
<g font-size="1.2" fill="#808080">
<text x="98.4" y="68">IC52</text>
<text x="98.4" y="78.7">SN74LVC2G34</text>
<text x="126.8" y="92.8">IC51</text>
<text x="233.4" y="91.1">IC56</text>
<text x="233.4" y="101.7">UMD5N</text>
<text x="48.6" y="132">IC53</text>
<text x="48.6" y="142.6">STWD100</text>
<text x="242.3" y="139.1">IC27</text>
<text x="126.8" y="144.4">PIC18F67J94</text>
<text x="242.3" y="149.7">SN74LVC1G125</text>
<text x="48.6" y="153.3">IC54</text>
<text x="48.6" y="165.7">SN74CB3Q3305</text>
<text x="116.5" y="164.8">OV-7604-C7</text>
<text x="120.7" y="173.7">IC55</text>
</g>
</svg>
